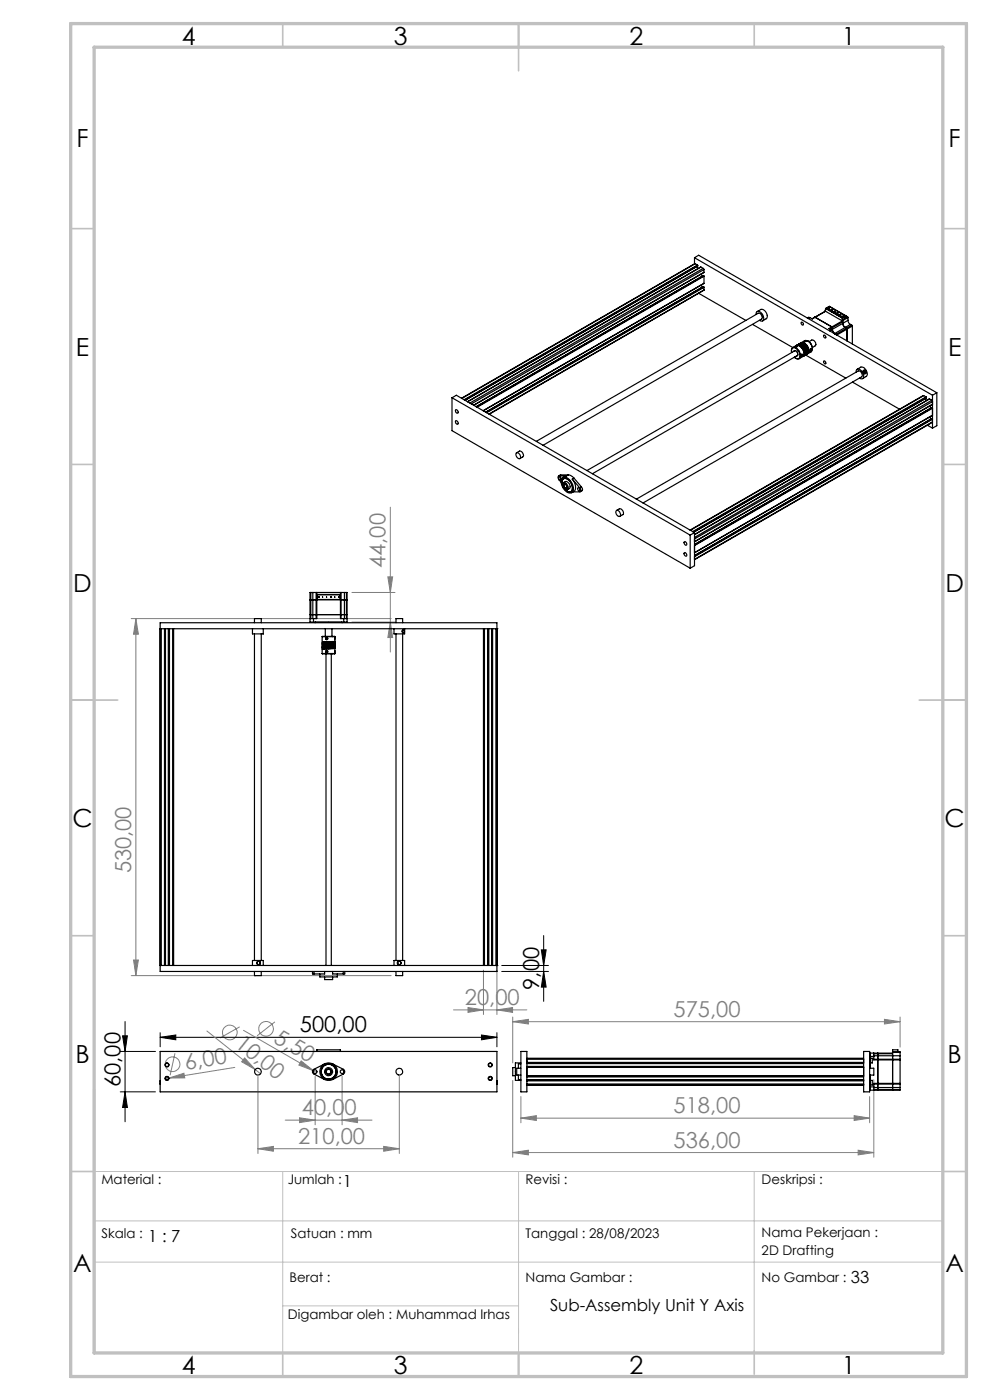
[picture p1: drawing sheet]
<svg xmlns="http://www.w3.org/2000/svg" width="210mm" height="297mm" viewBox="0 0 210 297" stroke-linecap="round" stroke-linejoin="round" font-family="sans-serif">
<g fill="none" stroke="#808080" stroke-width=".21">
<path d="M82.8 107.6v30.7M27.8 131.2h55.2M28.8 131.2l.6 3.3h-1.1zM28.8 131.2v75.8M74.6 132h9.2M74.6 125.7h9.2M82.3 122.4h1l-.5 3.3zM82.8 132l.5 3.3h-1zM27.8 207h55.2M28.3 203.7h1.1l-.6 3.3zM43.9 218.7l10.3 8.2M50.8 217.8l-4.1 2.4"/>
<path d="M51.6 218.6l15.6 8.9M58.3 216.8l-3.8 2.9M96.2 214.2h15.6M99.3 213.7l3.3 .5-3.3 .6zM102.6 205.8v9.4M105.4 214.2l3.3-.5v1.1zM105.4 205.8v9.4M108.8 216.7l3.3-.5v1zM108.8 215.8v9.7M108.8 216.7h82.1M187.6 216.2l3.3 .5-3.3 .5zM190.9 215.8v6.3"/>
<path d="M35.8 228.7l3.2-1 .2 1zM35.8 228.7l-.8 .1M37.1 223.4l-1 4.7M49.8 226.4l-14 2.3M51.9 224.4l2.3 2.5-2.9-1.7zM54.2 226.9l1 .9M54.7 228.3v16.4M60.5 237.6h18.4M63.5 237.1l3.4 .5-3.4 .6zM63.9 225.1l2.6 2.1-3.1-1.2zM66.9 228.3v10.3M72.6 237.6l3.2-.5v1.1z"/>
<path d="M72.6 228.3v10.3M84.7 228.3v16.4M108.8 229.2v16.3M110.5 237.2l3.3-.5v1zM110.5 232.6v5.6M110.5 237.2h74M181.2 236.7l3.3 .5-3.3 .5zM184.5 232.6v5.6M185.3 229.1v16.4M54.7 243.7l3.3-.5v1zM54.7 243.7h30M81.4 243.2l3.3 .5-3.3 .5z"/>
<path d="M108.8 244.5l3.3-.5v1zM108.8 244.5h76.5M182 244l3.3 .5-3.3 .5z"/>
<circle cx="48.7" cy="219" r="1.54"/>
<circle cx="56.4" cy="218.3" r="1.55"/>
<circle cx="36.6" cy="225.8" r="1.55"/>
</g>
<g fill="none" stroke="#000" stroke-width=".21">
<path d="M115.3 198.5v13.9M26 219.7h1l-.5 3.4zM26.5 216.7v21.3M34 219.1v3M102.1 219.6l3.3 .5-3.3 .5zM105.4 219.1v3M106.4 204.8h9.9M106.4 206.1h9.9M114.8 201.5h1.1l-.6 3.3zM115.3 206.1l.6 3.3h-1.1zM25.5 223.1h7.5M25.5 231.6h7.5"/>
<path d="M26.5 231.6l.5 3.3h-1zM34 220.1l3.3-.5v1zM34 220.1h71.4"/>
</g>
<path d="M20 259h180M20 248.5h180v38.5h-180zM60 248.5v38.5M110 248.5v38.5M160 248.5v38.1M20 267.8h180M60 277h50" fill="none" stroke="#c0c0c0" stroke-width=".21"/>
<g fill="none" stroke="#c0c0c0" stroke-width=".35">
<path d="M60 5v5M110 5v10M160 5v5M15 48.5h5M200 48.5h5M15 98.5h5M200 98.5h5M15 148.5h10M195 148.5h10M15 198.5h5M200 198.5h5M15 248.5h5"/>
<path d="M200 248.5h5M60 287v5M110 287v5M160 286.6v4.9"/>
</g>
<path d="M20 231v56" fill="none" stroke="#c0c0c0" stroke-width=".5"/>
<path d="M15 5h190v287h-190zM20 10h180v277h-180z" fill="none" stroke="#c0c0c0" stroke-width=".7"/>
<g fill="#000">
<path d="M26 219.7h1l-.5 3.4zM26.5 231.6l.5 3.3h-1zM114.8 201.5h1.1l-.6 3.3zM115.3 206.1l.6 3.3h-1.1z"/>
<path d="M102.1 219.6l3.3 .5-3.3 .5zM34 220.1l3.3-.5v1z"/>
</g>
<g fill="#808080">
<path d="M51.9 224.4l2.3 2.5-2.9-1.7z"/>
<path d="M63.9 225.1l2.6 2.1-3.1-1.2z"/>
<path d="M35.8 228.7l3.2-1 .2 1z"/>
<path d="M63.5 237.1l3.4 .5-3.4 .6zM72.6 237.6l3.2-.5v1.1zM110.5 237.2l3.3-.5v1zM181.2 236.7l3.3 .5-3.3 .5zM108.8 244.5l3.3-.5v1zM182 244l3.3 .5-3.3 .5zM108.8 216.7l3.3-.5v1zM187.6 216.2l3.3 .5-3.3 .5zM99.3 213.7l3.3 .5-3.3 .6zM105.4 214.2l3.3-.5v1.1z"/>
<path d="M28.3 203.7h1.1l-.6 3.3zM28.8 131.2l.6 3.3h-1.1zM82.8 132l.5 3.3h-1zM82.3 122.4h1l-.5 3.3z"/>
<path d="M54.7 243.7l3.3-.5v1zM81.4 243.2l3.3 .5-3.3 .5z"/>
</g>
<g fill="none" stroke="#000" stroke-width=".25">
<path d="M147.3 54.7v1.2M147.3 54.7l50.5 29.2M147.3 54.7l.9-.6 50.5 29.2M147.5 55.9l-49.6 28.6M147.5 55.9l.5 .3M147.5 55.9l-49.5 28.6M147.8 56.5l.3 .5M148 56.2v.1M148 56.2l-49.5 28.6M148 56.4h.1M148 56.4l-49.3 28.5M148 56.3v.1"/>
<path d="M148 56.3l-49.4 28.6M148 56.4l-49.4 28.5M148.6 56.7h.1M148.6 56.7l-49.4 28.5M148.7 56.7l.5 .2M148.7 58.1l.3 .5M149.2 56.9l.1 .3M149.2 58.5h.1M149.2 56.9l-49.5 28.6M149.2 58.5l-48.2 27.8M149.3 58.5v.1M149.3 58.5l-48.2 27.8"/>
<path d="M149.3 57.8h.1M149.3 57.8l-48.8 28.2M149.3 57.2v.6M149.3 58.6v1.5M149.3 57.2l-49.3 28.5M149.3 58.6l-48.1 27.8M148.2 62.2l10 5.8M148.7 60.5l.3 .4M149.2 60.8h.1M149.2 60.8l-46.2 26.7M149.2 60.8l.1 .1M149.3 60.9v.1"/>
<path d="M149.3 60.9l-46.2 26.6M149.3 60.1h.1M149.3 61.5l-45.5 26.4M149.3 60.1l-46.8 27M149.3 61v.5M149.3 61l-46.1 26.6M149.3 61.5l-45.6 26.3M159.6 68.8l8.6 4.9a1.31 1.31 0 0 1 1.3-.3 1.31 1.31 0 0 1 .9 1.1 .83 .83 0 0 1-.1 1.1M160.4 66.7a.56 .56 0 0 1 .3-.7 .56 .56 0 0 1 .7 .3 1.32 1.32 0 0 1 .3 1.8l-.6-.2M160.6 66.1l.8-.5a1.33 1.33 0 0 1 1.1 2l-.8 .5M168.3 74.5a.62 .62 0 0 1 .8 .2 .62 .62 0 0 1 0 .8h-.2M168.5 75.8a.66 .66 0 0 0 .9 .3 .66 .66 0 0 0 .3-1 1.38 1.38 0 0 0-1.5-1.3l-.3 .4 .1 .6a.73 .73 0 0 1 .3-1.1 .73 .73 0 0 1 1 .5 1.19 1.19 0 0 1 0 2l-.8-.4"/>
<path d="M168.6 73.6l.5-.1zM168.8 74.4h-.2l-44.1 25.4M168.9 73.3a1.52 1.52 0 0 1 1.8 2l-.3 .3M168.9 73.3a1.55 1.55 0 0 1 1.7 1.8l-.2 .5M169 73.6l-.2-.1-.2 .1M169.2 75.2l-.1 .2-43.4 25.1M169.3 73.1a1.58 1.58 0 0 1 1.4 2.3l-.1 .1a1.54 1.54 0 0 0-1.5-2.3M169.3 73.1l-.2 .1M169.3 73.1a1.55 1.55 0 0 1 1.5 2.2h-.1M169.4 73l-.1 .1M169.5 73a1.59 1.59 0 0 1 1.4 2.3l-.2 .1M169.5 73a1.23 1.23 0 0 1 1.7 1 .8 .8 0 0 1-.2 1.2 1.24 1.24 0 0 0-.3-1.8 .98 .98 0 0 0-1.2-.4z"/>
<path d="M169.7 72.8a1.52 1.52 0 0 1 1.8 2l-.1 .2a1.55 1.55 0 0 0-1.5-2.3l.8-.4a1.58 1.58 0 0 1 1.3 2.3l-.8 .5a1.54 1.54 0 0 0-1.5-2.3zM169.9 68.4a.31 .31 0 0 1 .5 .1 .31 .31 0 0 1-.2 .5zM170 75.2l.1-.1 .2 .2-.4 .3zM170 75.2l.2 .1-.2 .2h-.1M170.3 75.6l-.8 .5M170.6 72.4l.4-.1-.1 .2zM170.9 75.3l8.5 4.9M171 72.4l-.1-.1-.3 .2M171.4 72.3l.2 .2a2.04 2.04 0 0 1 .7 1.5M171.6 72.5l.6-.4a.81 .81 0 0 1 .7 1.3l-.6 .3M171.8 67.4h-.6M171.8 67.4l-.4 .2"/>
<path d="M172 74v.1M172 74l.2 .2-.2 .2-.1-.1M172 74a.18 .18 0 0 1 .2 .3 .18 .18 0 0 1-.3 0zM172.8 67.3h.1M172.8 67.3l-.5 .3M172.9 67.3l-.6 .4-.5-.3M172.9 67.3l3.6 2.1M174.7 71.2a.32 .32 0 0 1 .4 .1 .32 .32 0 0 1-.1 .4l-.2-.2zM174.7 76.6a.31 .31 0 0 1 .4 .2 .31 .31 0 0 1-.2 .4zM175 66h.1M175 66l-2.2 1.3M175.1 65.4l-.1 .6"/>
<path d="M175.1 65.8h-.1M175.1 66l-2.2 1.3M175.1 66l3.6 2.1M175.1 65.4l3.6 2.1M175.1 65.4l.8-.4 3.6 2M175.2 65.4l.7-.4 3.5 2-.7 .4zM175.8 65.8v-.4v.4M175.8 65.4v.4M175.9 65.6l.5 .3M175.9 65.6l-.1 .1M175.9 65v.6M176.4 65.7h.1"/>
<path d="M176.4 65.7v.4M176.4 65.9l.6 .3M176.5 69.4l-.7 .3 .7 .4 .3 .6M176.5 69.4v.1M176.5 69.9l.1 .4M176.5 69.5v.4M176.5 69.9l-.5 .3M176.7 70.5l.4 .3M177 66.1h.1M177 66.2l1.8 1.1M177 66.1v.4M177.1 70.8l.2 .1"/>
<path d="M177.1 70.8h-.1M177.3 70.9l.1 .1M177.3 70.9v.1M177.6 66.4v.4M177.6 66.4h.1M178.2 66.8h.1M178.2 66.8v.4M178.2 66.7v.5M178.7 68.1l.1 .2-2.8 1.5M178.7 67.8l.1 .2M178.7 68.1l-2.2 1.3M178.7 67.5v.3"/>
<path d="M178.8 68.6l.1 .5 .4 .4M178.8 68.6l-2.3 1.3M178.8 68v.6M178.8 67.1v.2M178.8 67.1h.1M178.8 67.3h.1M179.3 69.5l-2.2 1.3M179.3 69.5l.3 .1M179.5 67l-.8 .5M179.5 67v.4M179.5 67.4l-.8 .4M179.5 67l.3 .2"/>
<path d="M179.6 69.6l.1 .2M179.6 69.6l-2.3 1.3M179.7 69.8v2.5M179.7 69.8l-2.2 1.3M179.8 67.2l.1 .2M179.8 67.2l-.3 .2M179.9 67.9l.1 .6 .4 .3M179.9 67.4l-1.1 .6M179.9 67.9l-1.1 .7M179.9 67.4v.5M180.4 68.8l-1.1 .7M180.4 68.8l.3 .2"/>
<path d="M180.7 69l.1 .2M180.7 69l-1.1 .6M180.8 69.2l-1.1 .6M180.8 69.2v3.8M181.6 79a.59 .59 0 0 1 .4-.7 .59 .59 0 0 1 .7 .4 1.07 1.07 0 0 1 .1 1.7l-.5-.2M181.8 78.3l.8-.4a1.31 1.31 0 0 1 1.1 2l-.7 .4M183.2 78.6a.35 .35 0 0 1 .5 .2 .35 .35 0 0 1-.5 .4l-.1-.3zM183.2 78.7a.37 .37 0 0 1 .2 .6M95.9 84.4l50.5 29.1M95.9 84.4v7l50.5 29.1M95.9 84.4l.9-.5 50.5 29.1M96.7 86.9a.45 .45 0 0 1 .4 .3 .45 .45 0 0 1-.1 .5 .52 .52 0 0 1-.3-.8z"/>
<path d="M96.7 89.2a.47 .47 0 0 1 .4 .3 .47 .47 0 0 1-.1 .5 .56 .56 0 0 1-.3-.8zM109.5 96.1a.78 .78 0 0 1 .8 .4 .78 .78 0 0 1 0 .8 .84 .84 0 0 1-.8-1.2zM109.6 96.1l.6-.4a.81 .81 0 0 1 .7 1.2l-.6 .4M113.8 93.6l47-27.1a.83 .83 0 0 1 .7 1.2l-46.3 26.8M180.8 81.1l10 5.7M195.9 83.9l-49.5 28.6M195.9 83.9l.5 .3M196.3 84.6l.2 .4M196.4 84.2l.1 .1M196.4 84.2l-49.5 28.6M196.5 84.4l-49.4 28.5M196.5 84.3v.1"/>
<path d="M196.5 84.3l-49.5 28.6M196.7 90.2l1.1 .6M197.1 84.6h.1M197.2 84.6l-49.9 28.8M197.2 84.6l.5 .3M197.2 86.1l.2 .5M197.2 88.5l.2 .4M197.7 84.9l.1 .3-50.5 29.1M197.7 84.9l-50.4 29.1M197.7 88.8l-50.4 29.1M197.7 86.5h.1M197.7 88.8l.1 .1"/>
<path d="M197.8 86.5v.1l-50.5 29.1M197.8 88.9l-50.5 29.2M197.8 86.5l-50.5 29.1M197.8 88.9l-50.5 29.1M197.8 83.9v6.9M198.7 83.3l-.9 .6M198.7 83.3v7l-.9 .5M118.5 101.2a.4 .4 0 0 1 .5 .2 .4 .4 0 0 1-.1 .4l-.4-.3zM118.9 101.2l.1 .3M118.9 100.7l-.4 .3M118.9 100.7h1.6M118.9 100.7v.1"/>
<path d="M119.3 101.4a1.47 1.47 0 0 1 1.9 .9 1.66 1.66 0 0 1 0 2.3 2.32 2.32 0 0 1-2.2-2.7zM119.3 102.9a.9 .9 0 0 1 .6-1.4 1.97 1.97 0 0 1 1.3 2.7 1.06 1.06 0 0 1-1.3-.4M119.4 102.5a.84 .84 0 0 1 1.1 .9 .48 .48 0 0 1-.4 .6 .48 .48 0 0 1-.5-.5l-.2-.3zM119.5 102.4l.4-.2a.97 .97 0 0 1 .9 1.4l-.4 .3M119.6 102.7a.59 .59 0 0 1 .6 .3 .59 .59 0 0 1-.1 .7 .74 .74 0 0 1-.5-1zM119.6 102.8a.47 .47 0 0 1 .6 .2 .47 .47 0 0 1-.2 .6l-.3-.3zM119.7 102.7l-.1 .2M119.9 103.6h.1M120 103.6h.2M120.2 101l-.8 .3M120.2 101h-1.6a.5 .5 0 0 0 0 .8l.4 .5M120.5 100.7l.6 .2 .6 .5"/>
<path d="M120.5 100.7l-.3 .3M121.4 101.6a1.9 1.9 0 0 1 .3 2.7l-.5 .2M121.4 101.6l1.6 1.9M121.7 101.4l-.3 .2M121.7 101.4l1.6 1.9M122.6 103.5a.4 .4 0 0 1 .4 .2 .4 .4 0 0 1-.1 .5l-.3-.2zM122.9 103.6l.2 .3M123 103.5a.47 .47 0 0 1 .2 .4 .47 .47 0 0 1-.2 .4h-1.4M123.3 103.3l.3 .6-.1 .2-.4 .2M123.3 103.3l-.3 .2M130.7 108.3a.78 .78 0 0 1 .8 .4 .78 .78 0 0 1 0 .8 .82 .82 0 0 1-.8-1.2zM130.8 108.3l.6-.4a.83 .83 0 0 1 .7 1.3l-.6 .3"/>
<path d="M135 105.9l47-27.2a.84 .84 0 0 1 .8 1.2l-46.4 26.8M145.1 115a.38 .38 0 0 1 .5 .2 .38 .38 0 0 1-.1 .5l-.4-.5zM145.2 117.3a.4 .4 0 0 1 .4 .2 .4 .4 0 0 1-.1 .5l-.4-.4zM146.4 113.5v7M147.3 114.9l50.5-29.1zM147.3 115.5l50.4-29zM147.3 117.3l50.5-29.2zM147.3 118.7l50.5-29.2-50.5 29.2M147.3 113v7l-.9 .5M147.3 113l-.9 .5M34 133.4h.1M34 132.1h71.4v74h-71.4z"/>
<path d="M34 133.4h71.4M34.2 133.4v71.4M34.9 133.4v71.4M35 133.4v71.4M35.1 133.4v71.4M35.7 133.4v71.4M35.8 133.4v71.4M35.9 133.4v71.4M36.6 133.4v71.4M36.8 133.4v71.4M53.6 133.4v1.1h2.2v-1.1M54 132.1v-.9h1.4v.9"/>
<path d="M54 134.5v69.3M55.4 134.5v69.3M65.8 131.2h.7M65.8 130.4h.6M65.8 127.2h7.8M65.9 125.7h-.1v6.3h.7M65.9 125.7v5.5M65.9 125.7h.5M66.4 130.4h.7M66.4 125.7h.7M66.4 125.7v5.5M66.5 132h6.4"/>
<path d="M66.5 131.2v.8M66.9 132h5.7M66.9 132v.1M66.9 132h.1M67.1 130.4h.1M67.1 125.7h.1M67.1 125.7v5.5M67.2 125.7v5.5h-.7M67.2 130.4h5M67.2 126.1h5M67.2 125.7h5M67.3 126.2h4.8v1h-4.8z"/>
<path d="M67.6 126.7h.1M67.6 126.6h.1M67.6 126.6v.1M68.3 135.1h2.7M68.3 138.6h2.7M68.3 135.1v1.1M68.4 126.6h.1M69 133.4v1.6M69.1 137.4h.1M69.1 137.7h.1M69.1 136.5h.1M69.1 138.7v66.1"/>
<path d="M69.3 126.6h.1M69.4 138.1v.3M69.7 136.1l-.6 .1M69.7 136.4l-.6 .1M69.7 136.7l-.6 .1M69.7 137l-.6 .1M69.7 137.3l-.6 .1M69.7 137.6l-.6 .1M70.1 126.7h.1M70.1 126.6h.1M70.1 126.6v.1M70.3 137h.1"/>
<path d="M70.3 136.7h.1M70.3 136.4h.1M70.3 136.1h.1M70.3 136.1l-.6 .1M70.3 136.4l-.6 .1M70.3 136.7l-.6 .1M70.3 137l-.6 .1M70.3 137.3l-.6 .1M70.3 137.6l-.6 .1M70.3 137.5v.1M70.3 138.7v66.1M70.4 133.4v1.6"/>
<path d="M70.7 136.4h.3l-2.6 .2-.1 .2M70.7 136.7h.3l-2.3 .1h-.3l-.1 .3M70.7 136.9l.3 .1-2.6 .1-.1 .3M70.7 137.3h.3l-2.6 .1-.1 .3M70.7 137.5l.3 .1-2.6 .1-.1 .9M70.8 136.1h.2l-2.6 .2-.1 .2M71 126.6h.1M71 135.1v1l-2.6 .1h.4M71 136.1l-.1 .3-2.5 .1h.4M71 136.4v.3l-2.6 .1h.4M71 136.7v.2l-2.6 .2h.4M71 137v.2l-2.6 .1 .4 .1"/>
<path d="M71 137.3v.2l-2.6 .1 .4 .1M71 137.6v1M71.8 126.6h.1M72.2 130.4h.2M72.2 125.7h.2M72.2 125.7v5.5h.7M72.4 130.4h1.2M72.4 125.7h.7M72.4 125.7v5.5M72.5 132h.1M72.6 132v.1M72.9 131.2h.7"/>
<path d="M72.9 131.2v.8M73.1 125.7v5.5M73.1 125.7h.4M73.5 125.7h.1v6.3h-.7M73.5 125.7v5.5M83.6 133.4v1.1h.4M84 132.1v-.9h1.4v.9M84 134.5v69.3M85.4 133.7l.1-.1a.34 .34 0 0 1 .3 .3 .34 .34 0 0 1-.3 .4l-.2-.4zM85.4 133.7v.5M85.4 134.5v69.3M85.5 133.6a.38 .38 0 0 1 .3 .3 .38 .38 0 0 1-.3 .4 .43 .43 0 0 1 0-.7z"/>
<path d="M85.8 133.4v1.1h-1.8M102.6 133.4v71.4M102.8 133.4v71.4M103.5 133.4v71.4M103.7 133.4v71.4M104.3 133.4v71.4M104.4 133.4v71.4M104.5 133.4v71.4M105.2 133.4v71.4M105.4 133.4h.1M34 204.8h.1M34 204.8h71.4"/>
<path d="M53.6 204.8v-1h2.2v1M54 206.1v.9h1.4v-.9M54.8 203.9a.35 .35 0 0 1 .3 .4 .35 .35 0 0 1-.3 .3M66.3 206.1v.5h.3M66.6 206.1v.5M67.8 206.6v.7h3.7v-.7M68.9 207.3v.5h1.7v-.5M68.9 206.1v.5h-2.3M70.6 206.1v.5h2.2M72.8 206.1v.5M73.1 206.1v.5h-.3M83.6 204.8v-1h2.2v1"/>
<path d="M84 206.1v.9h1.4v-.9M84.7 203.9a.35 .35 0 0 0-.4 .4 .35 .35 0 0 0 .4 .3M105.4 204.8h.1M34 223.1h71.4v8.5h-71.4zM67.2 223.1v-.4h5v.4M68.9 225.7l-2.3 1.1a.57 .57 0 0 0-.3 .5 .57 .57 0 0 0 .3 .6l2.3 1.1M70.6 225.7l2.2 1.1a.57 .57 0 0 1 .3 .5 .57 .57 0 0 1-.3 .6l-2.2 1.1M109.3 226.5h-.5v1.7h.5M110 228.1v.9h.5M110.5 225.5h-1.2v3.7h1.2M110.5 226.6h-.9v1.5h.9M110.5 223.1h1.3v8.5h-1.3z"/>
<path d="M110.5 225.7h-.5v.9M111.8 224.5h71.4M111.8 230.2h71.4M111.8 225.5h71.4M111.8 229.2h71.4M111.8 230h71.4M111.8 224.7h71.4M111.8 229.1h71.4M111.8 229.3h71.4M111.8 228.2h71.4M111.8 228.3h71.4M111.8 226.4h71.4"/>
<path d="M111.8 225.4h71.4M111.8 228.5h71.4M111.8 226.2h71.4M111.8 225.6h71.4M183.2 223.1h1.3v8.5h-1.3zM184.5 226.6h.8v1.5h-.8M184.5 224.5h.1M184.5 230.2h.1M184.5 228.1v2.1M184.5 224.5v2.1M184.5 224.5l.1 .1M184.6 230.6v.7h6.3v-.2"/>
<path d="M184.6 229.2v1M184.6 224.5v1M184.6 230.1l-.1 .1M184.6 224.5h.4v1h-.4M184.6 229.2h.4v1h-.4M184.6 224.1v.4M184.6 225.5v1.1M184.6 228.1v1.1M184.6 230.2v.4M184.6 224.1h.7M184.6 230.6h.7M185.3 230.6v.7"/>
<path d="M185.3 223.4v.7M185.3 224.1v.8h5.6M185.3 230h5.6M185.3 224.7h5.6M185.3 230.7h5.6M185.3 224h5.6M185.3 231.1h5.6M185.3 223.6h4M186.2 229.8v.2M186.2 223.6v6.2M186.2 230v1.3M186.2 223.4v.2z"/>
<path d="M189.3 223.4h-4.7v.7M189.3 223.3v8M189.3 223.1v.2M189.3 223.1h1.6v.2M189.3 223.1v-.4h1.2v.4M189.3 223.3h1.6M190.9 229.8v.2M190.9 224.7v.2M190.9 230v.7M190.9 224v.7M190.9 229.8h-5.6v.8M190.9 223.3v.7"/>
<path d="M190.9 224.9v4.9M190.9 230.7v.4"/>
<circle cx="183.4" cy="78.9" r=".33"/>
<circle cx="69.3" cy="135.5" r=".23"/>
<circle cx="69.3" cy="138.3" r=".23"/>
<circle cx="69.3" cy="135.5" r=".21"/>
<circle cx="69.3" cy="138.3" r=".21"/>
<circle cx="54.9" cy="204.3" r=".35"/>
<circle cx="54.9" cy="204.3" r=".38"/>
<circle cx="84.7" cy="204.3" r=".39"/>
<circle cx="84.7" cy="204.3" r=".36"/>
<circle cx="35.4" cy="225.9" r=".43"/>
<circle cx="35.4" cy="228.8" r=".43"/>
<circle cx="35.4" cy="228.8" r=".35"/>
<circle cx="35.4" cy="225.9" r=".35"/>
<circle cx="54.7" cy="227.4" r=".72"/>
<circle cx="66.9" cy="227.3" r=".39"/>
<circle cx="69.7" cy="227.3" r="1.86"/>
<circle cx="69.7" cy="227.4" r="1.57"/>
<circle cx="69.7" cy="227.3" r=".84"/>
<circle cx="69.7" cy="227.4" r=".5"/>
<circle cx="69.7" cy="227.4" r=".57"/>
<circle cx="72.6" cy="227.3" r=".39"/>
<circle cx="84.7" cy="227.3" r=".72"/>
<circle cx="104" cy="228.8" r=".36"/>
<circle cx="104" cy="225.9" r=".36"/>
<circle cx="104" cy="228.8" r=".43"/>
<circle cx="104" cy="225.9" r=".43"/>
</g>
<g font-size="5.3">
<text x="38.5" y="9.5">4</text>
<text x="83.5" y="9.5">3</text>
<text x="133.6" y="9.5">2</text>
<text x="178.6" y="9.5">1</text>
<text x="16.2" y="31.3">F</text>
<text x="201.2" y="31.3">F</text>
<text x="16.1" y="75.5">E</text>
<text x="201.1" y="75.5">E</text>
<text x="15.5" y="125.5">D</text>
<text x="200.5" y="125.5">D</text>
<text x="15.4" y="175.5">C</text>
<text x="200.4" y="175.5">C</text>
<text x="16" y="225.5">B</text>
<text x="201" y="225.5">B</text>
<text x="15.5" y="269.8">A</text>
<text x="200.5" y="269.8">A</text>
<text x="38.5" y="291.5">4</text>
<text x="83.5" y="291.5">3</text>
<text x="133.6" y="291.5">2</text>
<text x="178.6" y="291.5">1</text>
</g>
<g font-size="4.7" fill="#808080">
<text x="81.8" y="120.5" transform="rotate(-90 81.8 120.5)">44,00</text>
<text x="27.8" y="185.3" transform="rotate(-90 27.8 185.3)">530,00</text>
<text x="98.6" y="213.2">20,00</text>
<text x="142.9" y="215.7">575,00</text>
<text x="49.7" y="222" transform="rotate(39 49.7 222)">10,00</text>
<text x="57.8" y="221" transform="rotate(30 57.8 221)">5,50</text>
<text x="39.4" y="227" transform="rotate(-9 39.4 227)">6,00</text>
<text x="64" y="236.6">40,00</text>
<text x="142.9" y="236.2">518,00</text>
<text x="63.2" y="242.7">210,00</text>
<text x="142.9" y="243.5">536,00</text>
</g>
<g font-size="4.7">
<text x="114.3" y="210" transform="rotate(-90 114.3 210)">9,00</text>
<text x="63.6" y="219">500,00</text>
<text x="25.5" y="230.6" transform="rotate(-90 25.5 230.6)">60,00</text>
</g>
<g font-size="3.5">
<text x="72.7" y="251.8">1</text>
<text x="31.4" y="263.4">1 : 7</text>
<text x="180.5" y="272.2">33</text>
<text x="116.7" y="278.2">Sub-Assembly Unit Y Axis</text>
</g>
<g font-size="2.8">
<text x="21.5" y="251.2">Material :</text>
<text x="61" y="251.2">Jumlah :</text>
<text x="111.5" y="251.2">Revisi :</text>
<text x="161.6" y="251.2">Deskripsi :</text>
<text x="21.5" y="262.7">Skala :</text>
<text x="61.7" y="262.7">Satuan : mm</text>
<text x="111.5" y="262.7">Tanggal : 28/08/2023</text>
<text x="161.6" y="262.4">Nama Pekerjaan :</text>
<text x="161.6" y="266.3">2D Drafting</text>
<text x="61.4" y="272">Berat :</text>
<text x="111.5" y="272">Nama Gambar :</text>
<text x="161.6" y="272">No Gambar :</text>
<text x="61.1" y="279.9">Digambar oleh : Muhammad Irhas</text>
</g>
</svg>
